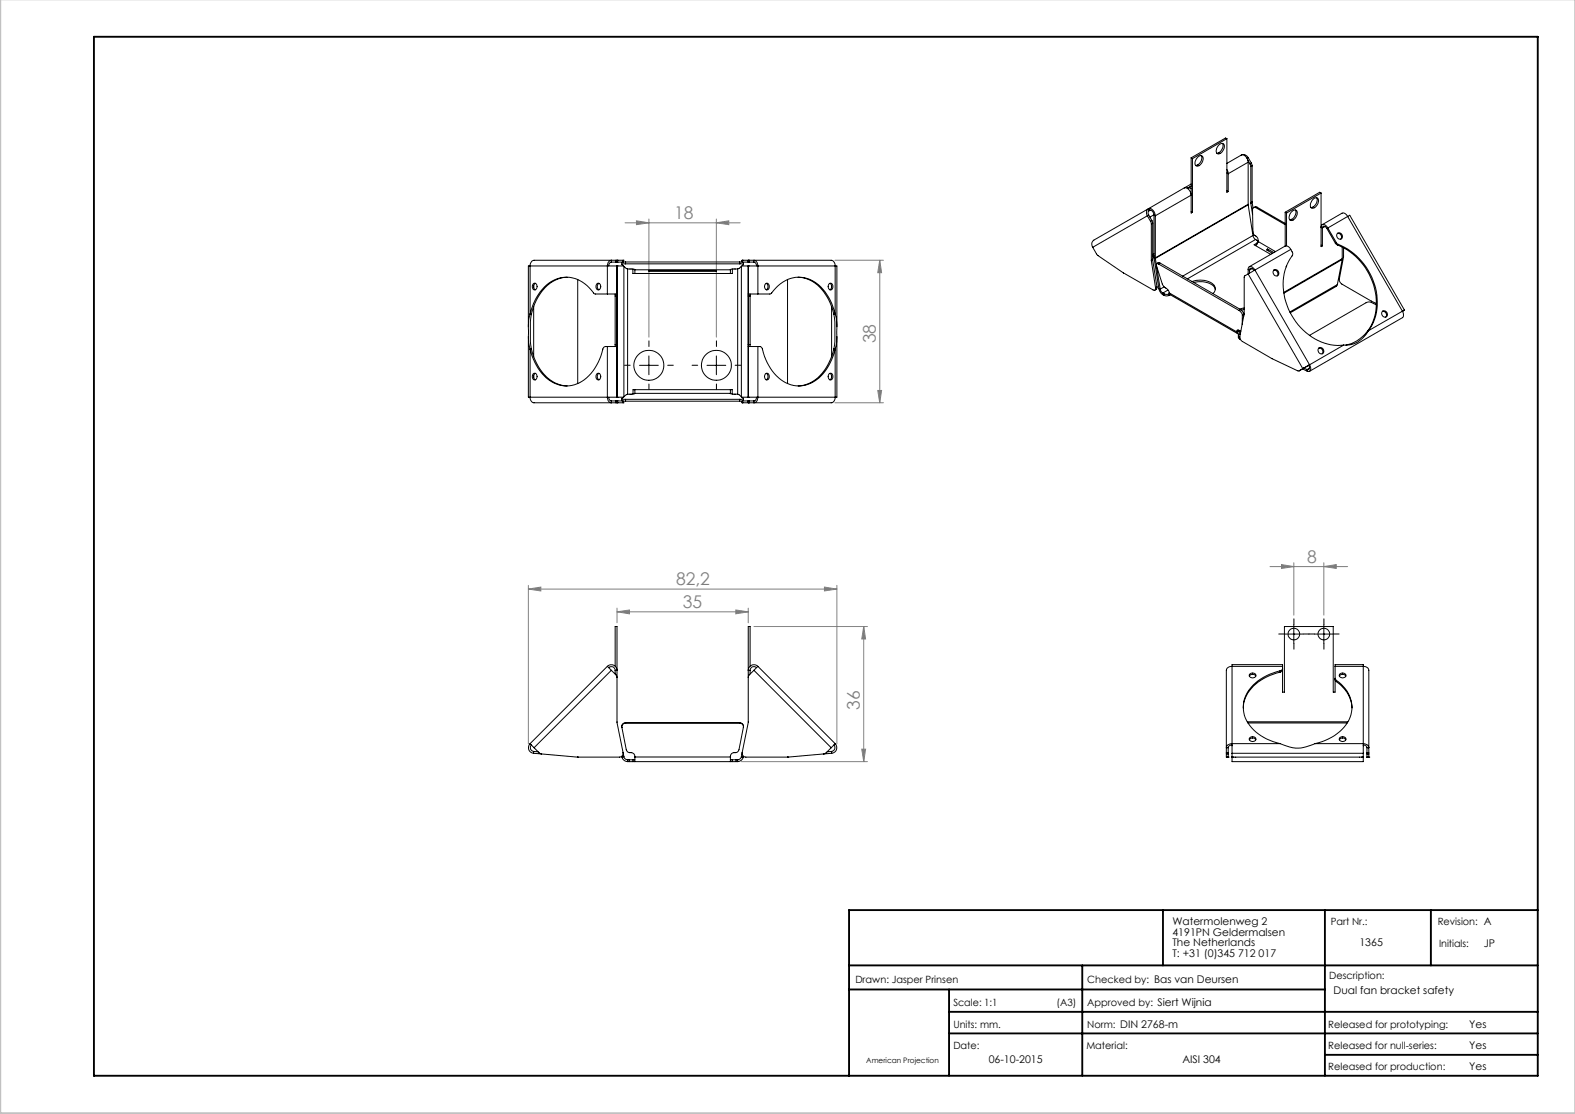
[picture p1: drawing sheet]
<svg xmlns="http://www.w3.org/2000/svg" width="420mm" height="297mm" viewBox="0 0 420 297" stroke-linecap="round" stroke-linejoin="round" font-family="sans-serif">
<path d="M25 9.8h385.1v277h-385.1zM226.4 257.4h183.6M288.6 257.4v29.3M310.1 242.6v14.8M353.3 242.6v44.1M381.6 242.6v14.8M410 242.6h-183.6v44.2M226.4 263.8h126.9M253.1 269.8h156.9M253.1 263.8v22.9M253.2 275.5h156.8M353.3 281.2h56.7" fill="none" stroke="#000" stroke-width=".5"/>
<path d="M.1 -.1v296.9h419.9" fill="none" stroke="#c0c0c0" stroke-width=".5"/>
<g fill="none" stroke="#808080" stroke-width=".27">
<path d="M166.7 59.4h30.7M169.7 58.9l3.3 .5-3.3 .5zM173 58.4v31.5M191 59.4l3.3-.5v1zM191 58.4v31.5M222.6 69.4h13M234.6 69.4v38M234.6 69.4l.5 3.3h-1zM222.6 107.4h13M234.1 104.1h1l-.5 3.3zM140.9 157.1l3.3-.6v1zM140.9 156.1v42.2"/>
<path d="M140.9 157.1h82.3M219.9 156.5l3.3 .6-3.3 .4zM223.2 156.1v42.2M338.7 151.1h20.7M341.7 150.5l3.3 .6-3.3 .4zM345 150v14M353 151.1l3.3-.6v1zM353 150v14M164.5 163.1l3.4-.5v1.1zM164.5 162.1v3.9M164.5 163.1h35M196.2 162.6l3.3 .5-3.3 .6z"/>
<path d="M199.5 162.1v3.9M201 167h30.3M230.3 167v36.1M230.3 167l.5 3.4h-1zM229.8 199.7h1l-.5 3.4zM197.7 203.1h33.6"/>
</g>
<g fill="none" stroke="#000" stroke-width=".27" stroke-dasharray="15.2 1.3 1.3 1.3">
<path d="M168.1 97.4h-1.5M173.1 92.4v-1.5M178.1 97.4h1.5M186.1 97.4h-1.5M191.1 92.4v-1.5M196.1 97.4h1.5M173.1 102.4v1.5M191.1 102.4v1.5M342.5 169h-1.5M345 166.5v-1.5M345 171.5v1.6M347.5 169h1.6"/>
<path d="M350.5 169h-1.5M353 166.5v-1.5M353 171.5v1.6M355.5 169h1.6"/>
</g>
<path d="M170.5 97.4h5M173 94.9v5M188.5 97.4h5M191 94.9v5M342.5 169h5M345 166.5v5.1M350.5 169h5M353 166.5v5.1" fill="none" stroke="#000" stroke-width=".27"/>
<g fill="#808080">
<path d="M140.9 157.1l3.3-.6v1zM219.9 156.5l3.3 .6-3.3 .4zM164.5 163.1l3.4-.5v1.1zM196.2 162.6l3.3 .5-3.3 .6zM169.7 58.9l3.3 .5-3.3 .5zM191 59.4l3.3-.5v1zM341.7 150.5l3.3 .6-3.3 .4zM353 151.1l3.3-.6v1z"/>
<path d="M230.3 167l.5 3.4h-1zM229.8 199.7h1l-.5 3.4z"/>
<path d="M234.6 69.4l.5 3.3h-1zM234.1 104.1h1l-.5 3.3z"/>
</g>
<g fill="none" stroke="#000" stroke-width=".27">
<path d="M324.9 38.7a.81 .81 0 0 1 .9-.5 .81 .81 0 0 1 .7 .7 1.83 1.83 0 0 1-1.9 2.1 1.64 1.64 0 0 1 .3-2.3zM326 38.2a2.06 2.06 0 0 1-1.5 2.6M327.2 37l-9.2 5.3M327.2 37v14.3l.3-.2M327.2 37l-.4-.2-9.2 5.3M306 57.5l-14.6 8.4M306 57.5l.8 1.5M306.3 55.6l9.5-5.5a1.8 1.8 0 0 1 1.8 1.9l-9.5 5.5M306.3 55.6a1.74 1.74 0 0 1 1.8 1.9M306.3 55.6a1.39 1.39 0 0 0-.3 1.9M306.3 55.6l-14.6 8.4a1.34 1.34 0 0 0-.3 1.9M306.3 55.6l.2 .5"/>
<path d="M306.3 57.3l-.3 .2M306.3 57.3l.9 1.5M306.5 56.1h.1M306.5 56.1a1.15 1.15 0 0 1 1.2 1.2M306.5 56.1a.92 .92 0 0 0-.2 1.2M306.7 56l-.4 .3M306.8 59l.2 .7M307 59.7v9.7M307.2 58.8l.2 .7M307.2 58.8l-.4 .2M307.4 59.5l-.4 .2M307.4 59.5v9.6"/>
<path d="M307.7 57.3l.4 .2M307.7 57.3v11.2M307.7 57.3l-1.1 .6M308.1 57.5v11.3M316.6 50.2l1-.6zM316.7 50.2l.5-.1 .4 .2M317.6 49.1l-1.8 1M317.6 42.1v14.7l.4-.2M317.6 42.1l.4 .2M317.6 56.4l.4 .2M318 42.3v14.3M319.3 42a.82 .82 0 0 1 1.1-.5 .82 .82 0 0 1 .4 1.2 1.58 1.58 0 0 1-1.9 1.5 1.6 1.6 0 0 1 .4-2.2z"/>
<path d="M320.3 41.5a1.96 1.96 0 0 1-1.5 2.6M327.2 45.2l.3 1.1M327.2 46.1l.3 .2M327.2 50.9l.3 .2M327.5 46.3v4.8M331 41.3a1.74 1.74 0 0 1 1.8 1.9M331 41.3a1.37 1.37 0 0 1 1.8 .7M331 41.3l-3.8 2.3M332.7 42.6l.6 1.1M332.8 54.5v.1M332.8 43.2v11.3M332.8 43.2l-5.3 3.1"/>
<path d="M332.8 54.5l-24.7 14.3M332.8 54.6l-24.7 14.3M332.8 54.6l1.3 8.2M332.8 42l-.3 .2M332.8 42l.9 1.5M333.3 43.7l.3 .7M333.6 54v.2M333.6 44.4v9.6M333.6 54.2l.4 3M333.7 43.5l.2 .7M333.7 43.5l-.4 .2M333.9 53.8v.2"/>
<path d="M333.9 44.2l-.3 .2M333.9 53.8l-.3 .2M333.9 44.2v9.6M333.9 54l-.3 .2M333.9 54l.3 1.5M334.9 55.3a.57 .57 0 0 0-.7 .1 .57 .57 0 0 0-.2 .6l.1 5.7a2.98 2.98 0 0 0 1.3 1.8l.1 .9M334.9 55.3l7.8 4.6M335.2 55.2l-.8 .1M335.2 55.2l-.3 .1M335.2 55.2l7.5 4.4M342.7 56.6l.4 .2M342.7 56.6v9"/>
<path d="M343.1 56.8v8.7M344.4 56.5a.83 .83 0 0 1 1.2-.5 .83 .83 0 0 1 .3 1.2 1.65 1.65 0 0 1-1.9 1.5 1.61 1.61 0 0 1 .4-2.2zM345.4 56a2.02 2.02 0 0 1-1.5 2.6M350.3 53a.77 .77 0 0 1 1.1-.2 .77 .77 0 0 1 .1 1.1 1.64 1.64 0 0 1-1.8 1.6 1.79 1.79 0 0 1 .6-2.5zM351.1 52.7a2.01 2.01 0 0 1-1.5 2.6M352.3 51.5l-9.2 5.3M352.3 51.5v14.3l.3-.3M352.3 51.5l-.4-.2-9.2 5.3M359.4 57.7l.5-.3 14.6 25.3M359.4 57.7a1.26 1.26 0 0 0-1.5-.9l-5.3 3.1M359.4 57.7l-5.3 3.1M359.4 57.7l14.6 25.3"/>
<path d="M141.4 70.9h-.5v16.2M141.4 70.9h20.6M141.4 70.9v12.8M142.2 75.7a.85 .85 0 0 1 1.1 .5 .85 .85 0 0 1-.6 1.1 .94 .94 0 0 1-.8-.7 .94 .94 0 0 1 .3-.9zM142.3 76.1v.6M142.8 75.5a1.03 1.03 0 0 0 0 1.8M151.2 73.9a9.8 9.8 0 0 0-8.2 6.2l-1.3 3.6M154.1 74.5v27.8M159.2 75.7a.85 .85 0 0 1 1.1 .5 .85 .85 0 0 1-.6 1.1 .94 .94 0 0 1-.8-.7 .94 .94 0 0 1 .3-.9zM159.7 75.5a1.03 1.03 0 0 0 0 1.8M162 78.4h2.5M162 70.9h2.5"/>
<path d="M162 78.4l-3.4-.1a10.4 10.4 0 0 0-7.4-4.4 9.7 9.7 0 0 0-8.6 6.2l-1.2 3.6M162 70.9v7.5M163 69.9a.96 .96 0 0 0-.7 1M163 69.9v-.5a1.39 1.39 0 0 0-1 1.5M163 69.9h1.3M164 78.4v14M164 78.9h.5M164.3 69.4h-21.9a1.39 1.39 0 0 0-1 1.5M164.3 69.4h.2M164.3 69.9h.2M164.3 69.4v.5M164.5 69.4h.1"/>
<path d="M164.5 69.9h.1M164.5 70.9h.1M164.5 69.4v.5M164.5 70.9v35M164.5 69.4h1.7M164.5 70.9h1.7M164.5 69.9h1.5M166.2 69.4h.1M166.2 69.4v.5M166.4 71v34.8M166.8 70.3l-1 .2 1.2 1.1 2 .2 .3 .1M166.8 70.3h30.5"/>
<path d="M166.8 69.8l-1 .2v.5M166.8 69.8h30.4M166.8 69.8v.5M167.4 71.7v33.4M168.8 71.7v1.2h26.5v-1.2M169.3 71.9v1M169.3 71.9h25.5M173 72.1h18v.3h-18zM194.8 71.9v1M196.7 71.7v33.4M197.2 69.8l1.1 .2v.5M197.2 69.8l.1 .5"/>
<path d="M197.3 70.3l1 .2-1.3 1.1-1.9 .2-.3 .1M197.7 71v34.8M197.8 70.9h1.7M197.9 69.4h.1M197.9 69.4v.5M197.9 69.4h1.6M198 69.9h1.5M199.5 78.4h2.6M199.5 70.9h2.6M199.5 69.9h.3M199.5 69.4h.3M199.5 69.9h.1"/>
<path d="M199.5 69.4h.1M199.5 70.9h.1M199.5 69.4v.5M199.5 70.9v35M199.5 78.9h.5M199.8 69.4h21.9a1.39 1.39 0 0 1 1 1.5M199.8 69.9h1.2M199.8 69.4v.5M200 78.4v14M201 69.9v-.5a1.39 1.39 0 0 1 1.1 1.5M201 69.9a.96 .96 0 0 1 .8 1M202.1 78.4l3.4-.1a10.4 10.4 0 0 1 7.4-4.4 9.7 9.7 0 0 1 8.5 6.2l1.3 3.6"/>
<path d="M202.1 70.9v7.5M202.1 70.9h20.6M204.1 75.7a.73 .73 0 0 1 1 .1 .73 .73 0 0 1 0 1 .65 .65 0 0 1-.8 .5 .65 .65 0 0 1-.4-.9zM204.3 75.5a1.03 1.03 0 0 1 0 1.8M210 74.5v27.8M212.8 73.9a9.8 9.8 0 0 1 8.3 6.2l1.3 3.6M221.1 75.7a.73 .73 0 0 1 .9 .1 .73 .73 0 0 1 .1 1 .65 .65 0 0 1-.8 .5 .65 .65 0 0 1-.5-.9zM221.3 75.5a1.03 1.03 0 0 1 0 1.8M221.8 76.1v.6M222.7 70.9h.5v16.2M222.7 70.9v12.8M291.4 65.9l1.4 2.3 6.7 4.5 8 4.6a.44 .44 0 0 0 .6 0 .44 .44 0 0 0 .1-.6"/>
<path d="M307 69.4v.1M307 69.5l1.2 7.2M307.4 69.1v.2M307.4 69.1l-.4 .3M307.4 69.3l-.4 .2M307.4 69.3l1.1 7.2M307.7 68.5l.1 .3M307.7 68.5l.4 .3M307.7 67.7l-.3 .2M307.7 68l-.3 .3M307.8 68.8l1.2 8.2M307.8 68.8l.3 .1"/>
<path d="M308.1 68.8v.1M308.1 68.9l.3 1.6M308.4 70.9l1 6.2M308.5 76.5v.5l-.5 .4M308.5 76.5l-.3 .2M308.9 70.4a.36 .36 0 0 0-.5 0 .36 .36 0 0 0 0 .5l1.6 5 1.4 1.3 .4 .9M308.9 70.4l21.5 12.4M309 77l.4 .9 .7 .7M309 77l.4 .1M309.3 70.1l-.4-.1-.5 .3M309.3 70.1l-.4 .3M309.3 70.1l21.5 12.4"/>
<path d="M309.4 77.1l.2 .6 .5 .4M310.1 78.1l.3 .2M310.1 78.1v.5M310.1 78.6l.3 .1M310.4 78.3l.5 .2 .9-.2M310.4 78.7l.7 .2 .7-.2M310.4 78.3v.4M310.4 76.5l-1 .6M311.5 77.3l-1.4 .8M311.8 78.3v.4M311.8 78.1l.3 .5 18 10.4M311.8 78.1l18 10.4"/>
<path d="M311.9 78.3h-.1M312.1 78.6l-.3 .1M317.9 75.1a5.7 5.7 0 0 1 5.9 1 1.59 1.59 0 0 1-.4 2.2M318.3 75.3a5.7 5.7 0 0 1 5.5 1.2l.3 .7M332.8 73.1l-1 .7v9.9l-1.2 6a1.42 1.42 0 0 0 .7 1.3l7.9 4.6 6.8 3.3h.4M332.8 71.8a.73 .73 0 0 1 .6-.8 .73 .73 0 0 1 .9 .5l.3 .5M332.8 73.1l14.6 25.2M332.8 71.8l.4 .2M332.8 71.8v1.3M333.2 72a.53 .53 0 0 1 .5-.5 .53 .53 0 0 1 .6 .4l.1 .2M333.2 72v.8M333.9 71.6l-.7 .4"/>
<path d="M334 62l.2 .1M334.1 62.8l.3 .6 .4 .4M334.1 62.8l-18.7 10.8M334.6 72l-1.8 1.1M334.6 72l14.6 25.3M334.8 65.5l4.1 2.3M334.8 63.8l.3 .2a.43 .43 0 0 1 .3 .4 .43 .43 0 0 1-.3 .4M334.8 63.8l-18.2 10.6M334.9 65.4l-.1 .1M335.1 64.8l-.7 .5 .4 .2M335.1 64.8v.4M335.4 64.4v.2"/>
<path d="M335.5 64.4l-.3 .6-.4 .5M335.5 64.4l4.6 2.7M338.2 66.5l-.1 .3M339.7 72.1a.85 .85 0 0 1 1.2 .3 .85 .85 0 0 1-.5 1.2 .99 .99 0 0 1-.7-1.5zM339.7 72a.95 .95 0 0 1 .9 .5 .95 .95 0 0 1 0 1.1M339.7 67.3l-1.7-.9-.2 .2 1.5 1M343 71l.1 .1M343.1 71.1h-.1M343.1 70.9v.2M344.2 66.5l.5 1.2a14.9 14.9 0 0 0 .3 17.3 14.4 14.4 0 0 0 13.3 7M344.2 66.5a1.31 1.31 0 0 0-1.5-.9l-9.6 5.5M344.2 66.5l-9.6 5.5"/>
<path d="M352.3 65.4l.3 .1M352.6 60.8a.53 .53 0 0 1 .5-.5 .53 .53 0 0 1 .6 .4l.1 .2M352.6 60.8l-.3-.2a.73 .73 0 0 1 .5-.8 .73 .73 0 0 1 .9 .5l.4 .5M352.6 60.8v4.7M353.3 60.4l-.7 .4M353.8 60.9l2.3 3.9M354.1 60.8l2.2 3.9M354.1 60.8l-.3 .1M356.1 64.8l.6 .5M356.3 64.7l.6 .5M356.3 64.7l-.2 .1M356.6 62.3a.85 .85 0 0 1 1.3 .3 .85 .85 0 0 1-.5 1.2 .97 .97 0 0 1-.8-1.5z"/>
<path d="M356.6 75.9l-.3 .4-12.2 7.1M356.6 75.9l-12.6 7.3M356.7 65.3a16.7 16.7 0 0 1 9.6 20l-.7 1.6-1 1.4M356.7 62.2a.95 .95 0 0 1 .9 .5 .95 .95 0 0 1-.1 1M356.9 65.2a16.7 16.7 0 0 1 9.6 20l-.7 1.6-.9 1.4M356.9 65.2l-.2 .1M357.9 69v.2M357.9 65.9v3.1M357.9 69l-15.6 9M357.9 69.2l-15.5 9M357.9 69.2l-1.3 6.7M358.3 66.1v2.4l-1.1 5.9a1.48 1.48 0 0 0 .6 1.3l9.2 5.2"/>
<path d="M140.9 89.7v16.2h.5M141.4 83.7a24.3 24.3 0 0 0-.2 8.9l.2 .5M141.4 93.1v12.8M141.4 93.1h.3M141.4 83.7h.3M141.7 93.1a12.5 12.5 0 0 0 7.6 9.5l1.9 .3M141.7 83.7l-.3 2.2v5.2l.3 2M142.2 99.7a.85 .85 0 0 1 1.1 .5 .85 .85 0 0 1-.6 1.1 .94 .94 0 0 1-.8-.7 .94 .94 0 0 1 .3-.9zM142.3 81.7v13.4M142.8 99.6a1.03 1.03 0 0 0 0 1.7M159.2 99.7a.85 .85 0 0 1 1 .5 .85 .85 0 0 1-.5 1.1 .94 .94 0 0 1-.8-.7 .94 .94 0 0 1 .3-.9zM159.7 99.6a1.03 1.03 0 0 0 0 1.7"/>
<path d="M162 92.4h2.5M162 92.4h-.6l-.5 .3a14.5 14.5 0 0 1-6.4 9.4 8.2 8.2 0 0 1-10.5-3.2l-1.8-3.1-.8-2.7M162 92.4v13.5M164 91.9h.5M199.5 92.4h2.6M199.5 91.9h.5M202.1 92.4h.5l.5 .3a14.5 14.5 0 0 0 6.4 9.4 8.2 8.2 0 0 0 10.6-3.2l1.7-3.1 .9-2.7M202.1 92.4v13.5M204.2 99.6a.82 .82 0 0 1 .9 .8 .82 .82 0 0 1-.9 .8 1.11 1.11 0 0 1 0-1.6zM204.3 99.6a1.03 1.03 0 0 1 0 1.7M221.2 99.6a.82 .82 0 0 1 .9 .8 .82 .82 0 0 1-.9 .8 1.11 1.11 0 0 1 0-1.6zM221.3 99.6a1.03 1.03 0 0 1 0 1.7"/>
<path d="M221.8 81.7v13.4M222.4 93.1a12.5 12.5 0 0 1-7.6 9.5l-2 .3M222.4 83.7l.2 2.2v5.2l-.2 2M222.4 93.1h.3M222.4 83.7h.3M222.7 83.7a25.3 25.3 0 0 1 .3 8.4l-.3 1M222.7 93.1v12.8M223.2 89.7v16.2h-.5M329.8 88.4v.1M329.8 88.5a.6 .6 0 0 0 1 .5l-.3 .1a.43 .43 0 0 0-.3 .4 .43 .43 0 0 0 .3 .5M330.2 88v.1M330.2 88.1l.6 .4a.4 .4 0 0 1-.6-.2"/>
<path d="M330.2 88.1l-.4 .3M330.2 88.1v.2M330.2 88.3l-.4 .2M330.2 89.5v.6l.3 .2M330.4 82.8l.8 .7 .1 .6M330.5 90h.1M330.5 90.3l.3 .2M330.5 90v.3M330.8 82.5l.6 .6 .2 .7M330.8 82.5l-.4 .3M330.9 88.3h-.2a.5 .5 0 0 0-.4-.3 .5 .5 0 0 0-.5 .3v.1M331.3 84.1v2.4"/>
<path d="M331.6 83.8l-.3 .3M331.6 83.8v.5M331.8 82.1l-1.2 .3M331.8 82.5l-.8 .2M347.3 98.4l1.3 .6M347.4 98.3l-1 .6M347.7 98.1l.8 .4M347.8 98.1l-1.4 .8M347.8 98.1l-.4 .2M348.5 98.5l.1 .5M349 97.4l-1.2 .7M349 97.4a.61 .61 0 0 1 .3 .8 .61 .61 0 0 1-.8 .3"/>
<path d="M349.2 98.2l-.7 .3M349.2 97.3l-1.8 1M349.2 97.3a.99 .99 0 0 1 .4 1 .99 .99 0 0 1-.8 .7h-.2M349.2 97.3l-.2 .1M351.6 92.8a.85 .85 0 0 1 1.3 .4 .85 .85 0 0 1-.5 1.2 .97 .97 0 0 1-.8-1.6zM351.7 92.8a.95 .95 0 0 1 .9 .5 .95 .95 0 0 1 0 1M358.3 92l-9.1 5.3M364.6 88.3a9.4 9.4 0 0 1-5.7 3.7M364.9 88.2a6.7 6.7 0 0 1-6.6 3.8M364.9 88.2l-.3 .1M367 81.3l-1.5-.7h-1.1l-15.2 8.8M368.6 83a.84 .84 0 0 1 1.3 .4 .84 .84 0 0 1-.7 1.2 1.01 1.01 0 0 1-.6-1.6z"/>
<path d="M368.7 83a.96 .96 0 0 1 .9 .5 .96 .96 0 0 1-.1 1.1M374 83l.3 .9-.3 .8-24.8 14.3M374 83l.5-.3zM374 83h.1M374 83l-9.1 5.2M141.4 105.9a1.32 1.32 0 0 0 1 1.5h21.9M141.4 105.9h20.6M142.3 100.1v.6M162 105.9h2.5M162 105.9a1.32 1.32 0 0 0 1 1.5v-.5M162.3 105.9a.88 .88 0 0 0 .7 1M163 106.9h1.3"/>
<path d="M164.3 107.4h.2M164.3 106.9h.2M164.3 106.9v.5M164.5 105.9h.1M164.5 107.4h.1M164.5 106.9h.1M164.5 106.9v.5M164.5 105.9h1.7M164.5 107.4h1.7M164.5 106.9h1.5M165.8 106.3l1 .2M165.8 106.3l.1 .6 .9 .1"/>
<path d="M166.2 107.4h.1M166.2 106.9v.5M166.8 106.5h30.5M166.8 106.5v.5M166.8 107h30.4M168.8 105.1v-1.2h26.5v1.2M169.3 104.9l-2.3 .3-1.2 1.1M169.3 103.9v1M169.3 104.9h25.5M194.8 104.9l2.2 .3 1.3 1.1M194.8 103.9v1M197.3 106.5l-.1 .5"/>
<path d="M197.8 105.9h1.7M197.9 107.4h.1M197.9 106.9v.5M197.9 107.4h1.6M198 106.9h1.5M198.3 106.3l-1 .2M198.3 106.3l-.1 .6-1 .1M199.5 105.9h2.6M199.5 107.4h.3M199.5 106.9h.3M199.5 105.9h.1M199.5 107.4h.1"/>
<path d="M199.5 106.9h.1M199.5 106.9v.5M199.8 106.9v.5M199.8 106.9h1.2M201.8 105.9a.88 .88 0 0 1-.8 1M202.1 105.9a1.32 1.32 0 0 1-1.1 1.5v-.5M202.1 105.9h20.6M221.8 100.1v.6M222.7 105.9a1.32 1.32 0 0 1-1 1.5h-21.9M162 177.7l1 1M162 177.7a1.51 1.51 0 0 1 1.6-.4 1.51 1.51 0 0 1 .9 1.4h-.5M162 177.7l-20.6 20.6"/>
<path d="M162.3 178a1.02 1.02 0 0 1 1.1-.2 1.02 1.02 0 0 1 .6 .9M163 178.7l1.3 1.2 .2 .7M163 178.7l-20.6 20.7M164 177.6v-10.6h.5v25.6l1.7 8.1M164 178.7v1M200 177.6v-10.6h-.5v25.6l-1.6 8.1M200 178.7v1M201 178.7l-1.3 1.3-.2 .6M201 178.7l20.7 20.7M201.8 178a1.02 1.02 0 0 0-1.1-.2 1.02 1.02 0 0 0-.7 .9M202.1 177.7l-1.1 1M202.1 177.7a1.51 1.51 0 0 0-1.6-.4 1.51 1.51 0 0 0-1 1.4h.5"/>
<path d="M202.1 177.7l20.6 20.6M328.5 177.7a1.33 1.33 0 0 0-1.5 1v22M328.5 177.7v-.5h13.5v.5M328.5 177.7h13.5M328.5 177.7v20.6M333.2 179.8a.83 .83 0 0 1 1.1-.4 .83 .83 0 0 1 .5 1 .94 .94 0 0 1-1 .3 .94 .94 0 0 1-.7-.8zM341.3 178.9a12.5 12.5 0 0 0-9.5 7.6 8.4 8.4 0 0 0 3.7 9.1l2.3 1.4 3.5 1.3M341.3 179.2a12.5 12.5 0 0 0-9.5 7.6l-.3 1.9M341.3 178.9v.3M342 178.7h.1M342 178.2l-.2 .4-.5 .3M342 178.5l-.2 .5-.5 .2"/>
<path d="M342 177.7v6.8h.5v-17.5h13v17.5h.5v-6.8M356 177.7v-.5h7.5v.5M356 177.7h7.5M357.4 179.6a.83 .83 0 0 1 1-.1 .83 .83 0 0 1 .4 .9 .88 .88 0 0 1-1.1 .3 .88 .88 0 0 1-.5-.9zM363.5 177.7a1.32 1.32 0 0 1 1.5 1v22M363.5 177.7v20.6M141.4 198.3l1 1.1M141.4 198.3a1.51 1.51 0 0 0-.4 1.5 1.51 1.51 0 0 0 1.3 1M141.7 198.6a1.01 1.01 0 0 0-.2 1.1 1.01 1.01 0 0 0 .8 .6M142.4 199.4l1.5 1.4 .5 .2M165.8 194l1.2 5.9a1.39 1.39 0 0 0 1.7 .8l.5 .6 .1 .5M166.8 192.7a1.01 1.01 0 0 0-1 1.3"/>
<path d="M166.8 192.7v.1M166.8 192.7h30.5M166.8 192.8a.98 .98 0 0 0-1 1.2M166.8 192.8h30.4M197.2 192.8a.98 .98 0 0 1 1 1.2M197.3 192.7a1.01 1.01 0 0 1 .9 1.3M197.3 192.7l-.1 .1M198.2 194l-1.1 5.9a1.39 1.39 0 0 1-1.7 .8l-.6 .6v.5M221.7 199.4l-1.5 1.4-.6 .2M222.4 198.6a1.01 1.01 0 0 1 .2 1.1 1.01 1.01 0 0 1-.8 .6M222.7 198.3l-1 1.1M222.7 198.3a1.51 1.51 0 0 1 .4 1.5 1.51 1.51 0 0 1-1.3 1"/>
<path d="M327.5 199.4v1.3M328.5 198.6v.3M328.5 198.3v2.5M328.5 198.3a1.32 1.32 0 0 0-1.5 1.1h.5M328.5 198.6a.94 .94 0 0 0-1 .8M328.5 198.3h12.8M332.6 192.4h26.8M332.8 192.8h26.5M333.2 197.2a1.04 1.04 0 0 1 1.7 0M333.2 180.3a1.04 1.04 0 0 1 1.7 0M333.2 196.7a.83 .83 0 0 1 1.1-.3 .83 .83 0 0 1 .5 1 .94 .94 0 0 1-1 .3 .94 .94 0 0 1-.7-.8zM341.3 198.3a9.7 9.7 0 0 0 9.4 0"/>
<path d="M350.7 198.3h12.8M356 180.8l.3 .6M356 181.2l.3 .5M356.3 181.4a8.2 8.2 0 0 1 3 11.2 13.3 13.3 0 0 1-8.6 5.7M356.3 181.7a9 9 0 0 1 4.2 7M356.3 181.4v.3M357.2 197.2a1.04 1.04 0 0 1 1.7 0M357.2 180.3a1.04 1.04 0 0 1 1.7 0M357.4 196.6a.83 .83 0 0 1 1-.2 .83 .83 0 0 1 .4 1 .88 .88 0 0 1-1.1 .3 .88 .88 0 0 1-.5-1zM363.5 198.3v2.5M363.5 198.3a1.31 1.31 0 0 1 1.5 1.1h-.5M363.5 198.6a.87 .87 0 0 1 1 .8"/>
<path d="M363.6 198.6l-.1 .3M364.5 199.4v1.3M142.3 200.8l2.1 .2M142.3 200.3v.5M142.3 200.3l1.2 .1M144.4 201l9.6 .9M154 201.9h.1M165.8 201.6l.1 .3M165.9 201.9a1.56 1.56 0 0 0 1.5 1.2M166.2 200.7a.99 .99 0 0 1-1 1.2h-11.2M166.2 200.7l.2 1.1M166.4 201.8a1.07 1.07 0 0 0 1 .8"/>
<path d="M166.4 201.8l-.5 .1M167.4 202.6h.4M167.4 203.1h.4M167.4 202.6v.5M167.8 202.6h1M167.8 203.1h1M167.8 202.6v.5M168.8 202.6h.5M168.8 203.1h26.5M168.8 202.6v.5M169.3 201.8v1.3M169.3 201.8h25.5"/>
<path d="M194.8 201.8v1.3M194.8 202.6h.5M195.3 202.6h1M195.3 203.1h1M195.3 202.6v.5M196.3 202.6h.4M196.3 203.1h.4M196.3 202.6v.5M196.7 202.6v.5M197.7 201.8a1.07 1.07 0 0 1-1 .8M197.7 201.8l.5 .1M197.9 200.7a.99 .99 0 0 0 1 1.2h11.2"/>
<path d="M197.9 200.7l-.2 1.1M198.2 201.9a1.56 1.56 0 0 1-1.5 1.2M198.2 201.6v.3M210 201.9h.1M219.6 201l-9.5 .9M221.8 200.3v.5M221.8 200.3l-1.2 .1M221.8 200.8l-2.2 .2M327 200.7v.3M327 201.9h.1M327 201.9h.5M327 201v.9"/>
<path d="M327 200.7h.5M327 201h.5M327.5 200.7v.3M327.5 201.9h.1M327.5 201v.9M328.5 201.8h35M328.5 201.9v1.2h35v-1.2M328.5 201.9h.5M328.5 200.8h35M328.5 200.8v1.1M363 201.9h.5M363.5 200.8v1.1"/>
<path d="M364.5 200.7v.3M364.5 201.9h.1M364.5 201.9h.5M364.5 200.7h.5M364.5 201v.9M364.5 201h.5M365 200.7v.3M365 201.9h.1M365 201v.9"/>
<circle cx="173" cy="97.4" r="4"/>
<circle cx="191" cy="97.4" r="4"/>
<circle cx="345" cy="169" r="1.55"/>
<circle cx="353" cy="169" r="1.55"/>
</g>
<g font-size="4.7" fill="#808080">
<text x="179.8" y="58.4">18</text>
<text x="233.6" y="91.6" transform="rotate(-90 233.6 91.6)">38</text>
<text x="348.5" y="150">8</text>
<text x="180.3" y="156">82,2</text>
<text x="182" y="162.1">35</text>
<text x="229.3" y="189.2" transform="rotate(-90 229.3 189.2)">36</text>
</g>
<g font-size="2.8">
<text x="312.7" y="246.7">Watermolenweg 2</text>
<text x="312.7" y="249.5">4191PN Geldermalsen</text>
<text x="312.7" y="252.3">The Netherlands</text>
<text x="312.7" y="255.2">T: +31 (0)345 712 017</text>
<text x="362.5" y="252.3">1365</text>
<text x="395.7" y="252.4">JP</text>
<text x="355.6" y="265.1">Dual fan bracket safety</text>
<text x="391.8" y="274.1">Yes</text>
<text x="391.8" y="279.8">Yes</text>
<text x="263.7" y="283.4">06-10-2015</text>
<text x="315.3" y="283.4">AISI 304</text>
<text x="391.8" y="285.4">Yes</text>
</g>
<g font-size="2.7">
<text x="354.9" y="246.7">Part Nr.:</text>
<text x="383.4" y="246.6">Revision: A</text>
<text x="383.7" y="252.4">Initials:</text>
<text x="228.1" y="262.1">Drawn: Jasper Prinsen</text>
<text x="289.9" y="262.1">Checked by: Bas van Deursen</text>
<text x="354.5" y="260.9">Description:</text>
<text x="254.2" y="268.1">Scale: 1:1</text>
<text x="281.8" y="268.1">(A3)</text>
<text x="289.9" y="268.1">Approved by: Siert Wijnia</text>
<text x="254.2" y="274.2">Units: mm.</text>
<text x="289.9" y="274.2">Norm: DIN 2768-m</text>
<text x="354.2" y="274.1">Released for prototyping:</text>
<text x="254.2" y="279.8">Date:</text>
<text x="289.7" y="279.8">Material:</text>
<text x="354.2" y="279.7">Released for null-series:</text>
<text x="354.2" y="285.4">Released for production:</text>
</g>
<text font-size="2" x="231" y="283.3">American Projection</text>
</svg>
